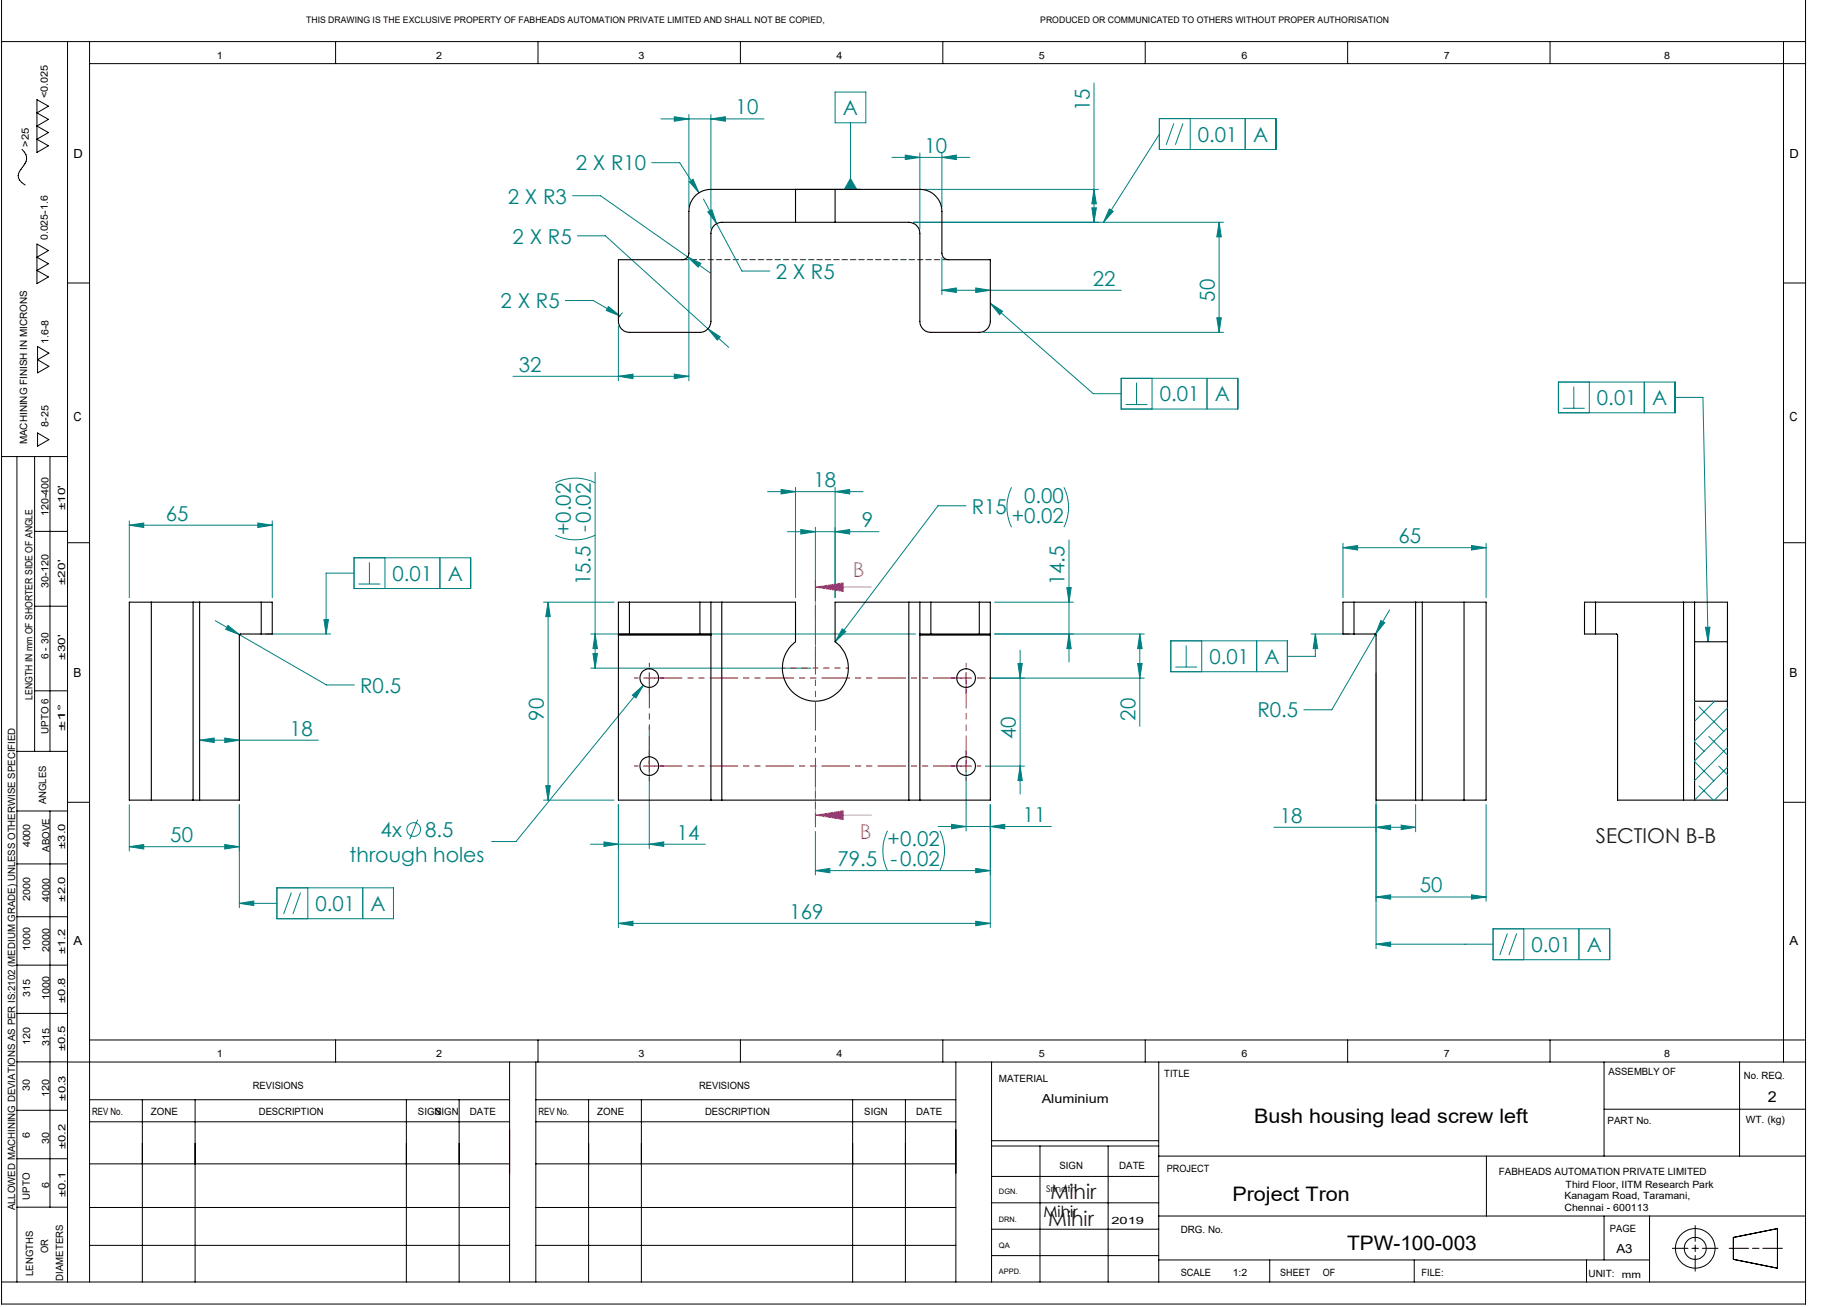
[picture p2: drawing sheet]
<svg xmlns="http://www.w3.org/2000/svg" width="420mm" height="297mm" viewBox="0 0 420 297" stroke-linecap="round" stroke-linejoin="round" font-family="sans-serif">
<g fill="none" stroke="#008080" stroke-width=".23">
<path d="M248.6 18.9v31.6M148.1 37h6.4l4.4 6.8M150.2 27h23.4M153.2 26.5l3.4 .5-3.4 .5zM156.6 26v21M161.6 27l3.3-.5v1zM161.6 26v26M189.8 20.9h7v7h-7zM193.3 27.9v15.1M202.7 35.8h17.7M205.7 35.2l3.4 .6-3.4 .5zM209.1 34.7v17.3"/>
<path d="M214.1 35.8l3.2-.6v1.1zM214.1 34.7v12.3M263.5 26.9h26.5v7.1h-26.5zM263.5 30.5l-12.7 20M266.8 28l-1.8 4.9M268.9 28l-1.8 4.9M270.5 26.9v7.1M283 26.9v7.1M130.1 44.5h6.4l19.8 13.9M131.2 53.6h6.4l23.3 21.1M156.3 58.4l3 1.5-.6 .8zM156.3 58.4l5.2 3.7"/>
<path d="M156.6 58.5v28M156.7 41.3l.8-.6 1.4 3.1zM159.9 45.2l8.7 16.4h6.4M160.9 48.2l.9-.5 1.1 3.1zM180.8 43h14.9M193.3 40.6l1.4 2.4h-2.8zM207.6 50.5h70.5M210 43h39.7M214.1 58.5v8.5M248.1 47.2h1.1l-.6 3.3zM248.6 43l.6 3.3h-1.1zM252.1 47.5l.9 .5-2.2 2.5z"/>
<path d="M277.1 50.5v25M277.1 50.5l.5 3.3h-1.1zM128.5 68.3h6.3l6.1 3.5M138.3 69.7l2.6 2.1-3.1-1.2zM140.5 74v12.5M141.5 71l-.8 1.1M160.9 74.7l2.8 1.8-.7 .8zM160.9 74.7l4.7 4.2M214.1 66l3.2-.6v1.1zM214.1 66h40.7M221.8 65.4l3.3 .6-3.3 .5zM223.6 75.5h54.5"/>
<path d="M225.1 68.9l2.8 1.8-.7 .8zM225.1 68.9l23.4 20.6h6.3M276.5 72.2h1.1l-.5 3.3zM116.6 85.5h40M140.5 85.5l3.4-.5v1zM153.2 85l3.4 .5-3.4 .5zM254.8 86h26.5v7h-26.5zM255.8 91.9h5M258.3 87v4.9M261.8 86v7M274.3 86v7M354.2 86.8h26.5v7h-26.5z"/>
<path d="M355.2 92.8h5M357.7 87.8v5M361.2 86.8v7M373.7 86.8v7M380.7 90.3h6.3l1.2 55.5M29.4 119.3l3.3-.5v1.1zM29.4 118.4v17.4M29.4 119.3h32.5M58.6 118.8l3.3 .5-3.3 .6zM61.9 118.4v17.4M126.2 109.7a10.2 10.2 0 0 1 9.1 0M135.3 107.3v44.5"/>
<path d="M174.4 111.7h21.7M177.5 111.2l3.3 .5-3.3 .6zM180.8 110.7v25.1M185.3 119.8v16.8M189.8 111.7l3.3-.5v1.1zM189.8 110.7v25.1M219.5 114.9h-6.3l-23.4 30.9M229.9 110.7a10.2 10.2 0 0 0 0 9.1M241.8 110.7a10.2 10.2 0 0 1 0 9.1M80.5 126.7h26.5v7h-26.5zM80.5 130.2h-6.4v13.9M81.5 132.7h4.9"/>
<path d="M84 127.8v4.9M87.5 126.7v7M100 126.7v7M123.5 136.8h16.1M124.6 136.8l.5 3.3h-1.1zM124.6 136.8v45M126.2 121.6a10.2 10.2 0 0 0 9.1 0M179 120.8h20.7M182 120.3l3.3 .5-3.3 .6zM189.8 120.8l3.3-.5v1.1zM226.1 136.8h17.8M242.5 133.5h1l-.5 3.3z"/>
<path d="M243 122.7v27.7M305.2 124.5l3.3-.5v1zM305.2 123.5v12.3M305.2 124.5h32.5M315.8 138.6l-13.1 22.7h-6.4M334.4 124l3.3 .5-3.3 .5zM337.7 123.5v12.3M48.9 141l5.5 3.2M51.8 142.1l2.6 2.1-3.1-1.2zM54.4 144.2l19.8 11.4h6.3M60.4 144.1h14.7M73.6 140.8h1l-.5 3.3z"/>
<path d="M134.3 144.1h73.8M134.3 151.8h50M134.8 148.5h1l-.5 3.3zM135.3 144.1l.5 3.3h-1zM143.7 158l2.5-2.3-1.7 2.9zM146.2 155.7l-28.9 35.5h-5.6M191.4 142.9l.8 .6-2.4 2.3zM224.9 154.1h35.2M226.1 144.1h34M231.4 150.8h.9l-.5 3.3zM231.8 147.7v32.7M243 144.1l.5 3.3h-1z"/>
<path d="M258.6 150.8h1l-.6 3.3zM259 144.1l.6 3.3h-1zM259 144.1v21M266.1 145.6h26.5v7h-26.5zM267.1 151.6h5M269.6 146.6v5M273.1 145.6v7M285.6 145.6v7M298 144.1h8.7M298.9 144.1l.6 3.3h-1.1zM298.9 144.1v5.1h-6.3M312.7 153v62.6"/>
<path d="M313.8 141l.9 .5-2.1 2.6zM387.6 142.6l1-.1-.4 3.3zM45.4 168.2l3.3-.5v1zM45.4 168.2h27M51.1 167.7l3.3 .5-3.3 .5zM124 178.5h1.1l-.5 3.3zM147.6 165.1v27.7M219.6 175.1v13.7M223.9 174.1h8.9M231.8 174.1l.5 3.3h-.9zM29.4 192.4l3.3-.5v1zM29.4 182.8v10.6"/>
<path d="M29.4 192.4h25M51.1 191.9l3.3 .5-3.3 .5zM54.4 182.8v23.5M94.9 186.3l-1.8 4.4M123.5 181.8h16.1M134.2 191.8h26.1M137.3 191.3l3.2 .5-3.2 .5zM140.5 182.8v28M147.6 191.8l3.2-.5v1zM185.3 197.8l3.3-.5v1zM185.3 188.9v9.9M185.3 197.8h39.8"/>
<path d="M201.7 188.8a10.2 10.2 0 0 0 0 9M213.2 187.8h25.7M213.6 188.8a10.2 10.2 0 0 1 0 9M216.3 187.3l3.3 .5-3.3 .5zM221.8 197.3l3.3 .5-3.3 .5zM225.1 187.8l3.3-.5v1zM225.1 182.8v28M289.5 188h32.2M312.7 188l3.4-.5v1zM318.5 187.5l3.2 .5-3.2 .5zM321.7 182.8v6.2M337.7 182.8v22"/>
<path d="M54.4 205.3l3.3-.6v1.1zM54.4 205.3h8.5M62.9 201.8h26.5v7h-26.5zM66.2 202.8l-1.7 4.9M68.3 202.8l-1.7 4.9M70 201.8v7M82.4 201.8v7M140.5 209.8l3.4-.5v1.1zM140.5 209.8h84.6M221.8 209.3l3.3 .5-3.3 .6zM312.7 214.6l3.4-.5v1zM312.7 203.8l3.4-.5v1z"/>
<path d="M312.7 203.8h25M312.7 214.6h26.6M334.4 203.3l3.3 .5-3.3 .5zM339.3 211.1h26.5v7h-26.5zM342.6 212.1l-1.7 4.9M344.7 212.1l-1.8 4.9M346.3 211.1v7M358.8 211.1v7"/>
<circle cx="94" cy="188.5" r="1.56"/>
</g>
<path d="M185.3 133.4l6.4-1v2zM185.3 133.4h12.7M185.3 131.8v12.7M185.3 174.1v12.7M185.3 185.2l6.4-1v2.1zM185.3 185.2h12.7" fill="none" stroke="#f0f" stroke-width=".23"/>
<g fill="none" stroke="#000" stroke-width=".23">
<path d="M410.4 -.1v296.4h-410v-296.4M.4 9.5h410M15.3 9.5v281.8M20.4 14.5h390M20.4 9.5v281.8M76.3 9.5v5M122.3 9.5v5M168.3 9.5v5M214.3 9.5v5M260.3 9.5v5M306.3 9.5v5M352.3 9.5v5"/>
<path d="M405.3 9.5v231.8M5 33.9a2.6 2.6 0 0 1 .1 4.1 2.33 2.33 0 0 0-.7 2.9l1.3 1.1M8.4 22.6l2.6 1.5-2.6 1.5 2.6 1.5-2.6 1.5 2.6 1.5-2.6 1.5 2.6 1.5-2.6 1.5zM8.4 55.5l2.6 1.4-2.6 1.6 2.6 1.4-2.6 1.6 2.6 1.4-2.6 1.5zM8.5 78.7l2.6 1.6-2.6 1.4 2.6 1.6-2.6 1.4zM15.3 64.3h5.1M405.3 64.3h5.1M8.5 98.4l2.6 1.5-2.6 1.5zM.4 103.7h14.9M3.8 103.7v187.6M7.9 103.7v67M11.4 103.7v67"/>
<path d="M7.9 137.8h7.4M7.9 120.8h7.4M15.3 123.3h5.1M405.3 123.3h5.1M7.9 157h7.4M3.8 170.7h11.5M3.8 184.3h11.5M3.8 196.3h11.5M11.4 184.3v90M15.3 182.3h5.1M405.3 182.3h5.1M3.8 208.3h11.5"/>
<path d="M3.8 219.3h11.5M3.8 230.3h11.5M20.4 236.3h390M76.3 236.3v5M122.3 236.3v5M168.3 236.3v5M214.3 236.3v5M260.3 236.3v5M306.3 236.3v5M352.3 236.3v5M3.8 241.3h406.6M3.8 252.3h11.5"/>
<path d="M20.4 254.9h95.4M20.4 249.9h95.4M32.3 249.9v41.4M44.3 249.9v41.4M92.4 249.9v41.4M104.4 249.9v41.4M115.8 241.3v50M121.8 254.9h95.4M121.8 249.9h95.4M121.8 241.3v50M133.8 249.9v41.4M145.8 249.9v41.4"/>
<path d="M193.8 249.9v41.4M205.8 249.9v41.4M217.2 241.3v50M225.4 259.2h37.9M225.4 241.3v50M263.3 241.3v50M364.6 252.1h45.8M364.6 241.3v21.4M395.4 241.3v21.4M3.8 263.3h11.5M3.8 274.3h11.5M20.4 264.5h95.4"/>
<path d="M20.4 274.4h95.4M121.8 264.5h95.4M121.8 274.4h95.4M225.4 260.4h37.9M225.4 267.3h37.9M225.4 273.3h37.9M225.4 279.3h37.9M236.4 260.4v30.9M251.8 260.4v30.9M263.3 262.7h147.1M263.3 276.3h147.1M337.8 262.7v13.6"/>
<path d="M364.6 276.3v10M374.9 276.3v15M385.3 278.5v3.6M.4 291.3h410M20.4 283h95.4M121.8 283h95.4M225.4 285.3h37.9M263.3 286.3h111.6M288.6 286.3v5M321.4 286.3v5M360.6 286.3v5M380.1 283.7h3.5"/>
<path d="M384.5 283.7h1.5M385.3 282.9v1.5M385.3 285.3v3.6M386.9 283.7h3.6M393 283.7h4.4M393.9 281.2l10.1-2v9l-10.1-2zM398.3 283.7h1.5M400.6 283.7h4.5"/>
<circle cx="385.3" cy="283.7" r="2.5"/>
<circle cx="385.3" cy="283.7" r="4.5"/>
</g>
<g fill="none" stroke="#f00" stroke-width=".23" stroke-dasharray="15.2 1.3 1.3 1.3">
<path d="M145.1 154.1h-.9M147.6 151.6v-.9M147.6 156.6v.8M150.1 154.1h.9M217.1 154.1h-.9M219.6 151.6v-.9M219.6 156.6v.8M222.1 154.1h1.8M145.1 174.1h-.9M147.6 171.6v-.9M147.6 176.6v.8M150.1 174.1h.9"/>
<path d="M217.1 174.1h-.9M219.6 171.6v-.9M219.6 176.6v.8M222.1 174.1h.9"/>
</g>
<path d="M146.3 154.1h2.5M147.6 152.8v2.5M218.3 154.1h2.5M219.6 152.8v2.5M146.3 174.1h2.5M147.6 172.8v2.5M218.3 174.1h2.5M219.6 172.8v2.5" fill="none" stroke="#f00" stroke-width=".23"/>
<path d="M147.6 154.1h72M219.6 174.1h-72" fill="none" stroke="#f00" stroke-width=".23" stroke-dasharray="6.3 1.3 1.3 1.3 1.3 1.3" stroke-dashoffset="-1.1"/>
<path d="M219.6 154.1v20M147.6 174.1v-20" fill="none" stroke="#f00" stroke-width=".23" stroke-dasharray="6.3 1.3 1.3 1.3 1.3 1.3" stroke-dashoffset="-.5"/>
<path d="M185.3 151.8h-7.5M192.8 151.8h-7.5" fill="none" stroke="#f00" stroke-width=".23" stroke-dasharray="6.3 1.3 1.3 1.3 1.3 1.3" stroke-dashoffset="5.8"/>
<path d="M185.3 151.8v-14.2" fill="none" stroke="#f00" stroke-width=".23" stroke-dasharray="6.3 1.3 1.3 1.3 1.3 1.3" stroke-dashoffset="2.4"/>
<path d="M185.3 137.6v50.3" fill="none" stroke="#f00" stroke-width=".23" stroke-dasharray="6.3 1.3 1.3 1.3 1.3 1.3" stroke-dashoffset="3.4"/>
<path d="M155.1 59h60.5" fill="none" stroke="#008000" stroke-width=".23" stroke-dasharray="1.3 .6" stroke-dashoffset="-.1"/>
<path d="M312.7 214.6l3.4-.5v1zM298.9 144.1l.6 3.3h-1.1zM252.1 47.5l.9 .5-2.2 2.5zM225.1 68.9l2.8 1.8-.7 .8zM193.3 40.6l1.4 2.4h-2.8zM54.4 205.3l3.3-.6v1.1zM73.6 140.8h1l-.5 3.3zM387.6 142.6l1-.1-.4 3.3z" fill="#008080"/>
<path d="M185.3 133.4l6.4-1v2zM185.3 185.2l6.4-1v2.1z" fill="#f0f"/>
<g fill="#008080">
<path d="M221.8 197.3l3.3 .5-3.3 .5zM185.3 197.8l3.3-.5v1zM147.6 191.8l3.2-.5v1zM137.3 191.3l3.2 .5-3.2 .5z"/>
<path d="M216.3 187.3l3.3 .5-3.3 .5zM225.1 187.8l3.3-.5v1zM182 120.3l3.3 .5-3.3 .6zM189.8 120.8l3.3-.5v1.1z"/>
<path d="M134.8 148.5h1l-.5 3.3zM135.3 144.1l.5 3.3h-1z"/>
<path d="M189.8 111.7l3.3-.5v1.1zM177.5 111.2l3.3 .5-3.3 .6zM58.6 118.8l3.3 .5-3.3 .6zM29.4 119.3l3.3-.5v1.1zM51.1 191.9l3.3 .5-3.3 .5zM29.4 192.4l3.3-.5v1zM51.1 167.7l3.3 .5-3.3 .5zM45.4 168.2l3.3-.5v1z"/>
<path d="M313.8 141l-1.2 3.1 2.1-2.6zM191.4 142.9l-1.6 2.9 2.4-2.3zM143.7 158l.8 .6 1.7-2.9zM156.3 58.4l2.4 2.3 .6-.8zM160.9 74.7l2.1 2.6 .7-.8zM138.3 69.7l-.5 .9 3.1 1.2zM156.7 41.3l2.2 2.5-1.4-3.1zM160.9 48.2l2 2.6-1.1-3.1zM51.8 142.1l-.5 .9 3.1 1.2z"/>
<path d="M312.7 203.8l3.4-.5v1zM334.4 203.3l3.3 .5-3.3 .5zM305.2 124.5l3.3-.5v1zM334.4 124l3.3 .5-3.3 .5z"/>
<path d="M205.7 35.2l3.4 .6-3.4 .5zM214.1 35.8l3.2-.6v1.1zM214.1 66l3.2-.6v1.1zM221.8 65.4l3.3 .6-3.3 .5z"/>
<path d="M318.5 187.5l3.2 .5-3.2 .5zM312.7 188l3.4-.5v1z"/>
<path d="M161.6 27l3.3-.5v1zM153.2 26.5l3.4 .5-3.4 .5z"/>
<path d="M153.2 85l3.4 .5-3.4 .5zM140.5 85.5l3.4-.5v1z"/>
<path d="M124 178.5h1.1l-.5 3.3zM124.6 136.8l.5 3.3h-1.1zM231.8 174.1l.5 3.3h-.9zM231.4 150.8h.9l-.5 3.3z"/>
<path d="M243 144.1l.5 3.3h-1zM242.5 133.5h1l-.5 3.3z"/>
<path d="M276.5 72.2h1.1l-.5 3.3zM277.1 50.5l.5 3.3h-1.1zM248.1 47.2h1.1l-.6 3.3zM248.6 43l.6 3.3h-1.1z"/>
<path d="M259 144.1l.6 3.3h-1zM258.6 150.8h1l-.6 3.3z"/>
<path d="M140.5 209.8l3.4-.5v1.1zM221.8 209.3l3.3 .5-3.3 .6z"/>
</g>
<g fill="none" stroke="#000" stroke-width=".25">
<path d="M180.8 43h-19.2a5 5 0 0 0-5 5v9.5a1.51 1.51 0 0 1-1.6 1.5h-14.5v14a2.51 2.51 0 0 0 2.6 2.5h16a2.57 2.57 0 0 0 2.5-2.5v-20a2.5 2.5 0 0 1 2.4-2.5h16.8M180.8 50.5h9M180.8 43h9M180.8 43v7.5M189.8 43h19.3a5 5 0 0 1 5 5v9.5a1.45 1.45 0 0 0 1.4 1.5h9.6v14a2.51 2.51 0 0 1-2.5 2.5h-11a2.51 2.51 0 0 1-2.5-2.5v-20a2.57 2.57 0 0 0-2.5-2.5h-16.8M189.8 43v7.5M34.4 136.8h-5v45h5M34.4 136.8h9.5M34.4 136.8v45M43.9 136.8h1.5M43.9 136.8v45M45.4 136.8h14"/>
<path d="M45.4 136.8v45M59.4 136.8h2.5v7.3h-2.5M59.4 136.8v7.3M143.1 136.8h-2.6v7.3M143.1 136.8h16M143.1 136.8v7.3M159.1 136.8h2.5M159.1 136.8v7.3M161.6 136.8h2.4M161.6 136.8v7.3M164 136.8h16.8v9a7.5 7.5 0 0 0-1.1 11.1 7.5 7.5 0 0 0 11.1 0 7.5 7.5 0 0 0-1-11.1v-9h16.8M164 136.8v45"/>
<path d="M206.6 136.8h2.5M206.6 136.8v45M209.1 136.8h2.5M209.1 136.8v7.3M211.6 136.8h11M211.6 136.8v7.3M222.6 136.8h2.5v7.3M222.6 136.8v7.3M307.7 136.8h-2.5v7.3h2.5M307.7 136.8v7.3M307.7 136.8h14M321.7 136.8h1.6"/>
<path d="M321.7 136.8v45M323.3 136.8h9.4M323.3 136.8v45M332.7 136.8h5v45h-5M332.7 136.8v45M362.6 136.8h-2.5v7.3h2.5M362.6 136.8h20M362.6 136.8v7.3M382.6 136.8h2.5M382.6 136.8v45M385.1 136.8h7.5v9M385.1 136.8v9"/>
<path d="M59.4 144.1h-4.8l-.2 .1v37.6h-9M140.5 144.1h2.6M140.5 144.1v.2M140.5 144.3v37.5h21.1M140.5 144.3h21.1M143.1 144.1h16M159.1 144.1h2.5M161.6 144.1v.2M161.6 144.3v37.5M209.1 144.1h2.5M209.1 144.1v.2M209.1 144.3v37.5"/>
<path d="M209.1 144.3h16M211.6 144.1h11M222.6 144.1h2.5M225.1 144.1v.2M225.1 144.3v37.5h-16M307.7 144.1h4.8l.2 .1v37.6h9M362.6 144.1h4.8l.2 .2v37.5h15M385.1 145.8v13.5M385.1 159.3h7.5M385.1 159.3v22.5M385.1 145.8h7.5M392.6 145.8v13.5"/>
<path d="M392.6 159.3v22.5h-7.5M34.4 181.8h9.5M43.9 181.8h1.5M161.6 181.8h2.4M164 181.8h42.6M206.6 181.8h2.5M321.7 181.8h1.6M323.3 181.8h9.4M382.6 181.8h2.5"/>
<circle cx="147.6" cy="154.1" r="2.12"/>
<circle cx="219.6" cy="154.1" r="2.12"/>
<circle cx="147.6" cy="174.1" r="2.13"/>
<circle cx="219.6" cy="174.1" r="2.13"/>
</g>
<g fill="none" stroke="#008080" stroke-width=".23">
<path d="M385.2 159.3l-.1 .1M389.3 159.3l.2 .2M389.7 159.3l-4.6 4.6M385.1 173.1l4.4 4.4M385.1 168.6l2.2 2.1M386.2 178.6l3.2 3.2M386.2 160.6l5.6 5.6M388.4 167.4l4.2 4.2M390.6 174.1l2 2M392.6 160.9l-7.5 7.5M392.6 165.4l-7.5 7.5M392.6 169.9l-7.5 7.5"/>
<path d="M392.6 174.3l-7.5 7.5M392.6 178.9l-3 2.9"/>
</g>
<g font-size="4.7" fill="#008080">
<text x="167.2" y="26">10</text>
<text x="191.6" y="26.2">A</text>
<text x="247.7" y="25.3" transform="rotate(-90 247.7 25.3)">15</text>
<text x="210.1" y="34.7">10</text>
<text x="272.2" y="32.2">0.01</text>
<text x="284.8" y="32.2">A</text>
<text x="130.9" y="38.7">2 X R10</text>
<text x="115.4" y="46.2">2 X R3</text>
<text x="116.5" y="55.3">2 X R5</text>
<text x="176.3" y="63.3">2 X R5</text>
<text x="248.3" y="64.9">22</text>
<text x="113.8" y="70">2 X R5</text>
<text x="276.1" y="68.5" transform="rotate(-90 276.1 68.5)">50</text>
<text x="117.9" y="84.5">32</text>
<text x="263.6" y="91.2">0.01</text>
<text x="276.1" y="91.2">A</text>
<text x="362.9" y="92.1">0.01</text>
<text x="375.5" y="92.1">A</text>
<text x="184.9" y="110.7">18</text>
<text x="37.7" y="118.3">65</text>
<text x="195.9" y="119.8">9</text>
<text x="220.9" y="116.7">R15</text>
<text x="229.9" y="118.8">+0.02</text>
<text x="232.8" y="114.2">0.00</text>
<text x="129.7" y="121.6" transform="rotate(-90 129.7 121.6)">+0.02</text>
<text x="317.8" y="123.4">65</text>
<text x="89.2" y="132">0.01</text>
<text x="101.8" y="132">A</text>
<text x="134.2" y="133" transform="rotate(-90 134.2 133)">15.5 -0.02</text>
<text x="242" y="133" transform="rotate(-90 242 133)">14.5</text>
<text x="274.9" y="150.9">0.01</text>
<text x="287.4" y="150.9">A</text>
<text x="81.9" y="157.4">R0.5</text>
<text x="65.9" y="167.2">18</text>
<text x="123.6" y="163.7" transform="rotate(-90 123.6 163.7)">90</text>
<text x="230.9" y="167.9" transform="rotate(-90 230.9 167.9)">40</text>
<text x="258.1" y="163.7" transform="rotate(-90 258.1 163.7)">20</text>
<text x="285.8" y="163">R0.5</text>
<text x="38.7" y="191.4">50</text>
<text x="86.5" y="190.2">4x</text>
<text x="96.6" y="190.2">8.5</text>
<text x="153.8" y="190.8">14</text>
<text x="232.5" y="186.8">11</text>
<text x="290.8" y="187">18</text>
<text x="79.5" y="195.8">through holes</text>
<text x="190.3" y="196.7">79.5 -0.02</text>
<text x="201.7" y="192.3">+0.02</text>
<text x="322.7" y="202.8">50</text>
<text x="71.7" y="207">0.01</text>
<text x="84.2" y="207">A</text>
<text x="179.4" y="208.8">169</text>
<text x="348.1" y="216.3">0.01</text>
<text x="360.6" y="216.3">A</text>
</g>
<g font-size="4.7" fill="#f0f">
<text x="193.8" y="131.1">B</text>
<text x="195.4" y="190.6">B</text>
</g>
<g font-size="4.7" fill="#191924">
<text x="362.7" y="191.6">SECTION B-B</text>
<text x="238.8" y="272.4">Mihir</text>
<text x="238.2" y="278.5">Mihir</text>
</g>
<g font-size="4.5">
<text x="285" y="255.2">Bush housing lead screw left</text>
<text x="280.1" y="272.9">Project Tron</text>
<text x="306.1" y="284">TPW-100-003</text>
</g>
<text font-size="3.5" x="237.2" y="276.6">Mihir</text>
<text font-size="3.4" x="401.8" y="250.4">2</text>
<g font-size="2.8">
<text x="16.7" y="36">D</text>
<text x="406.7" y="36">D</text>
<text x="16.7" y="95.7">C</text>
<text x="406.7" y="95.7">C</text>
<text x="16.7" y="153.8">B</text>
<text x="406.7" y="153.8">B</text>
<text x="16.7" y="214.8">A</text>
<text x="406.7" y="214.8">A</text>
<text x="236.7" y="250.7">Aluminium</text>
<text x="367.4" y="284.7">A3</text>
</g>
<g font-size="2.3">
<text x="49.3" y="13.3">1</text>
<text x="99.1" y="13.3">2</text>
<text x="145.1" y="13.3">3</text>
<text x="190.1" y="13.3">4</text>
<text x="236.1" y="13.3">5</text>
<text x="282.1" y="13.3">6</text>
<text x="328.1" y="13.3">7</text>
<text x="378.2" y="13.3">8</text>
<text x="10.9" y="22.4" transform="rotate(-90 10.9 22.4)">&lt;0.025</text>
<text x="6.5" y="33.3" transform="rotate(-90 6.5 33.3)">&gt;25</text>
<text x="10.9" y="54.6" transform="rotate(-90 10.9 54.6)">0.025-1.6</text>
<text x="11" y="78.2" transform="rotate(-90 11 78.2)">1.6-8</text>
<text x="6.2" y="101" transform="rotate(-90 6.2 101)">MACHINING FINISH IN MICRONS</text>
<text x="11" y="97" transform="rotate(-90 11 97)">8-25</text>
<text x="11" y="117.3" transform="rotate(-90 11 117.3)">120-400</text>
<text x="14.8" y="115.9" transform="rotate(-90 14.8 115.9)">±10'</text>
<text x="11" y="133.6" transform="rotate(-90 11 133.6)">30-120</text>
<text x="14.8" y="132.9" transform="rotate(-90 14.8 132.9)">±20'</text>
<text x="11" y="149.8" transform="rotate(-90 11 149.8)">6 - 30</text>
<text x="14.8" y="149.9" transform="rotate(-90 14.8 149.9)">±30'</text>
<text x="7.4" y="159" transform="rotate(-90 7.4 159)">LENGTH IN mm OF SHORTER SIDE OF ANGLE</text>
<text x="11" y="166.8" transform="rotate(-90 11 166.8)">UPTO 6</text>
<text x="14.8" y="166.2" transform="rotate(-90 14.8 166.2)">±1°</text>
<text x="10.5" y="182.8" transform="rotate(-90 10.5 182.8)">ANGLES</text>
<text x="6.8" y="192.6" transform="rotate(-90 6.8 192.6)">4000</text>
<text x="11.3" y="193.5" transform="rotate(-90 11.3 193.5)">ABOVE</text>
<text x="14.8" y="192.9" transform="rotate(-90 14.8 192.9)">±3.0</text>
<text x="6.8" y="204.8" transform="rotate(-90 6.8 204.8)">2000</text>
<text x="11.3" y="204.9" transform="rotate(-90 11.3 204.9)">4000</text>
<text x="14.8" y="204.9" transform="rotate(-90 14.8 204.9)">±2.0</text>
<text x="6.8" y="216.2" transform="rotate(-90 6.8 216.2)">1000</text>
<text x="11.3" y="216.3" transform="rotate(-90 11.3 216.3)">2000</text>
<text x="14.8" y="216.9" transform="rotate(-90 14.8 216.9)">±1.2</text>
<text x="6.8" y="226.5" transform="rotate(-90 6.8 226.5)">315</text>
<text x="11.3" y="227.3" transform="rotate(-90 11.3 227.3)">1000</text>
<text x="14.8" y="227.9" transform="rotate(-90 14.8 227.9)">±0.8</text>
<text x="6.8" y="237.5" transform="rotate(-90 6.8 237.5)">120</text>
<text x="11.3" y="237.6" transform="rotate(-90 11.3 237.6)">315</text>
<text x="14.8" y="238.9" transform="rotate(-90 14.8 238.9)">±0.5</text>
<text x="49.3" y="240.2">1</text>
<text x="99.1" y="240.2">2</text>
<text x="145.1" y="240.2">3</text>
<text x="190.1" y="240.2">4</text>
<text x="227" y="245.8">MATERIAL</text>
<text x="236.1" y="240.2">5</text>
<text x="264.6" y="244.8">TITLE</text>
<text x="282.1" y="240.2">6</text>
<text x="328.1" y="240.2">7</text>
<text x="365.6" y="244.4">ASSEMBLY OF</text>
<text x="378.2" y="240.2">8</text>
<text x="396.3" y="245.1">No. REQ.</text>
<text x="6.8" y="247.9" transform="rotate(-90 6.8 247.9)">30</text>
<text x="11.2" y="249.2" transform="rotate(-90 11.2 249.2)">120</text>
<text x="14.9" y="250.1" transform="rotate(-90 14.9 250.1)">±0.3</text>
<text x="57.4" y="247.6">REVISIONS</text>
<text x="158.9" y="247.6">REVISIONS</text>
<text x="20.9" y="253.4">REV No.</text>
<text x="34.3" y="253.4">ZONE</text>
<text x="58.8" y="253.4">DESCRIPTION</text>
<text x="95" y="253.4">SIGN</text>
<text x="98.9" y="253.4">SIGN</text>
<text x="106.8" y="253.4">DATE</text>
<text x="122.4" y="253.4">REV No.</text>
<text x="135.7" y="253.4">ZONE</text>
<text x="160.2" y="253.4">DESCRIPTION</text>
<text x="196.4" y="253.4">SIGN</text>
<text x="208.2" y="253.4">DATE</text>
<text x="365.3" y="255.3">PART No.</text>
<text x="396.7" y="255.2">WT. (kg)</text>
<text x="6.8" y="258.7" transform="rotate(-90 6.8 258.7)">6</text>
<text x="11.2" y="259.9" transform="rotate(-90 11.2 259.9)">30</text>
<text x="14.9" y="261.1" transform="rotate(-90 14.9 261.1)">±0.2</text>
<text x="11.2" y="269.9" transform="rotate(-90 11.2 269.9)">6</text>
<text x="240.8" y="265.7">SIGN</text>
<text x="254.4" y="265.7">DATE</text>
<text x="265.2" y="266.4">PROJECT</text>
<text x="340.6" y="267.1">FABHEADS AUTOMATION PRIVATE LIMITED</text>
<text x="355.8" y="269.9">Third Floor, IITM Research Park</text>
<text x="3.4" y="275.1" transform="rotate(-90 3.4 275.1)">ALLOWED MACHINING DEVIATIONS AS PER IS:2102 (MEDIUM GRADE) UNLESS OTHERWISE SPECIFIED</text>
<text x="6.8" y="272.7" transform="rotate(-90 6.8 272.7)">UPTO</text>
<text x="14.9" y="272.1" transform="rotate(-90 14.9 272.1)">±0.1</text>
<text x="355.5" y="275.1">Chennai - 600113</text>
<text x="355.5" y="272.5">Kanagam Road, Taramani,</text>
<text x="252.6" y="278.2">2019</text>
<text x="268.3" y="280.3">DRG. No.</text>
<text x="365.9" y="279.9">PAGE</text>
<text x="11" y="284.8" transform="rotate(-90 11 284.8)">OR</text>
<text x="7.5" y="289.9" transform="rotate(-90 7.5 289.9)">LENGTHS</text>
<text x="14.4" y="291" transform="rotate(-90 14.4 291)">DIAMETERS</text>
<text x="268.3" y="289.9">SCALE</text>
<text x="280.2" y="290">1:2</text>
<text x="291" y="289.9">SHEET</text>
<text x="300.6" y="289.9">OF</text>
<text x="323.1" y="289.9">FILE:</text>
<text x="361" y="290.1">UNIT:</text>
<text x="368.6" y="290.3">mm</text>
</g>
<text font-size="2.1" x="237.8" y="270.8">Srinath</text>
<g font-size="2">
<text x="69.6" y="5.3">THIS DRAWING IS THE EXCLUSIVE PROPERTY OF FABHEADS AUTOMATION PRIVATE LIMITED AND SHALL NOT BE COPIED,</text>
<text x="236.4" y="5.1">PRODUCED OR COMMUNICATED TO OTHERS WITHOUT PROPER AUTHORISATION</text>
</g>
<g font-size="1.7">
<text x="227" y="271.4">DGN.</text>
<text x="227" y="277.6">DRN.</text>
<text x="227" y="283.6">QA</text>
<text x="227" y="289.6">APPD.</text>
</g>
</svg>
